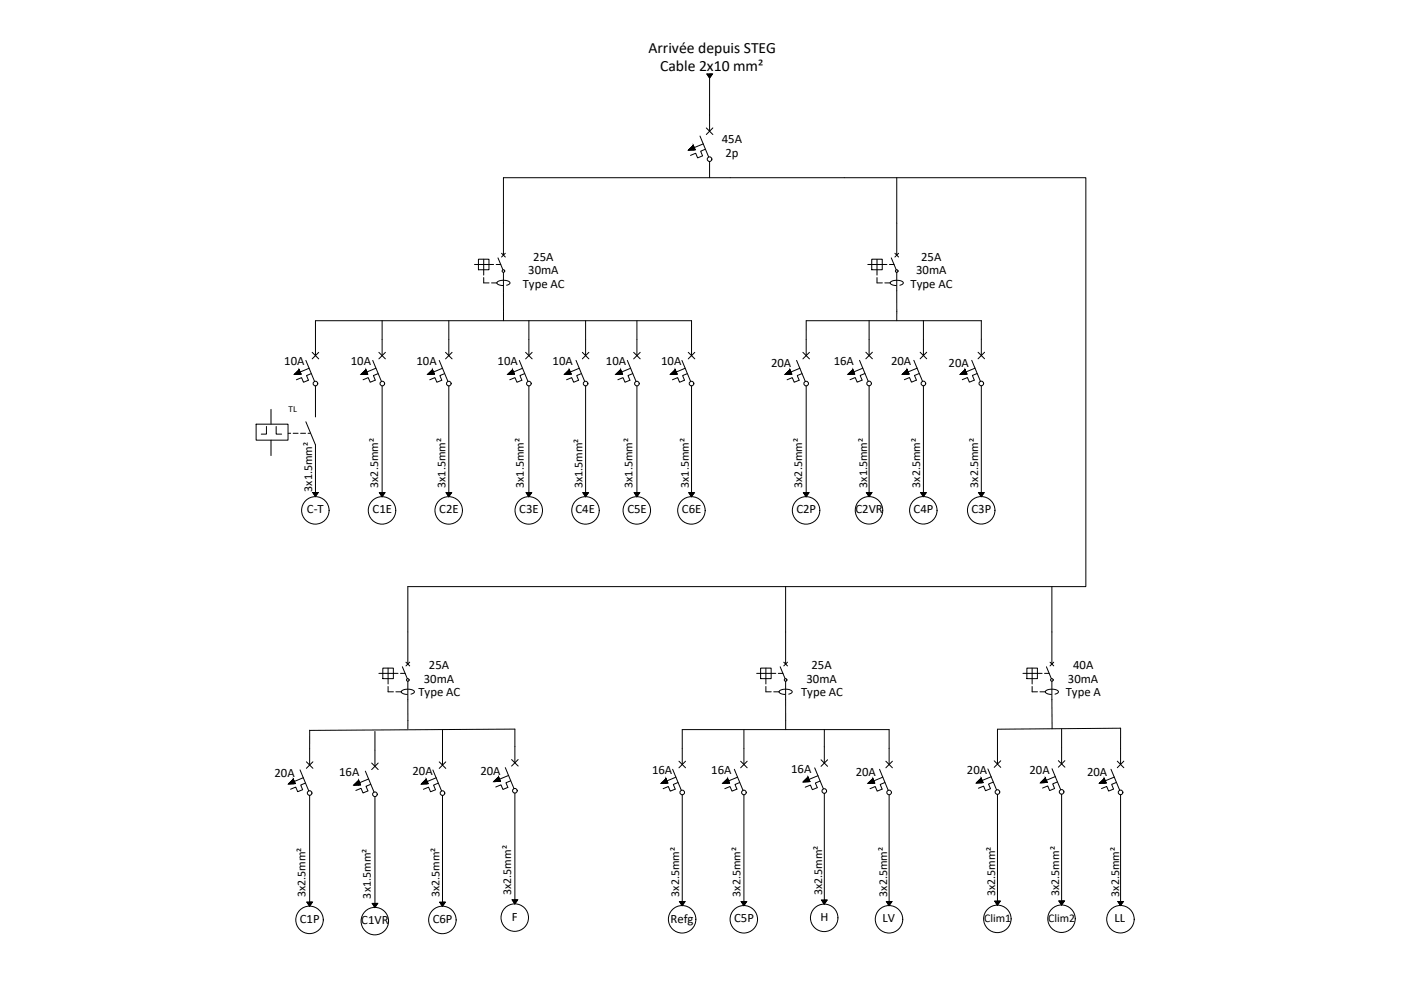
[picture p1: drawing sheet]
<svg xmlns="http://www.w3.org/2000/svg" width="297mm" height="210mm" viewBox="0 0 297 210" stroke-linecap="round" stroke-linejoin="round" font-family="sans-serif">
<!-- layer: SYMBOLES -->
<g fill="none" stroke="#000" stroke-width=".21">
<path d="M146 31.8l1-1 .4 .9zM148.4 28.8l1.9 4.5M149.1 30.5l-1.9 .8M149.5 31.6l-1 .5 .5 .9-1.1 .5-.4-1-1.1 .4M149.8 27.1l1.3 1.4M150.4 24.4v3.4M150.4 34.2v3.5M151.1 27.1l-1.3 1.4M100.6 56.1h4.1M101.4 55h2.3v2.2h-2.3zM102.6 58.9v1.1h1.1M102.6 55v3.3"/>
<path d="M104.2 60h1.1M105.2 56.1h1M105.3 60a2.09 2.09 0 0 1 2.8 0l-.2 .3-.5 .2M105.3 60l.3 .3 1 .2M105.6 54.7l1 2.5M106.3 53.7l.8 .8M106.7 47.3v6.8M106.7 57.7v4M107.1 53.7l-.8 .8M184 56.1h4.1M184.8 55h2.3v2.2h-2.3zM185.9 55v3.3"/>
<path d="M185.9 58.9v1.1h1.2M187.6 60h1.1M188.6 56.1h1M188.7 60a2.09 2.09 0 0 1 2.8 0l-.2 .3-.5 .2M188.7 60l.3 .3 1 .2M189 54.7l1 2.5M189.7 53.7l.8 .8M190.1 47.3v6.8M190.1 57.7v4M190.5 53.7l-.8 .8M62.4 79.4l1-1 .4 .9zM64.9 76.4l1.8 4.5"/>
<path d="M65.6 78.1l-2 .8M66 79.2l-1 .4 .4 1-1.1 .4-.4-.9-1.1 .4M66.2 74.7l1.4 1.4M66.9 72v3.4M67.6 74.7l-1.4 1.4M76.5 79.4l1.1-1 .3 .9zM79 76.4l1.9 4.5M79.7 78.1l-1.9 .8M80.2 79.2l-1 .4 .4 1M80.3 74.7l1.4 1.4M81 72v3.4M81.7 74.7l-1.4 1.4"/>
<path d="M90.7 79.4l1-1 .4 .9zM93.1 76.4l1.9 4.5M93.8 78.1l-1.9 .8M94.3 79.2l-1 .4 .4 1-1.1 .4-.4-.9-1.1 .4M94.5 74.7l1.3 1.4M95.2 72v3.4M95.8 74.7l-1.3 1.4M107.7 79.4l1-1 .4 .9zM110.1 76.4l1.8 4.5M110.8 78.1l-1.9 .8M111.2 79.2l-1 .4 .4 1-1 .4-.4-.9-1.1 .4M111.4 74.7l1.4 1.4"/>
<path d="M112.1 72v3.4M112.8 74.7l-1.4 1.4M119.7 79.4l1-1 .4 .9zM122.1 76.4l1.9 4.5M122.8 78.1l-1.9 .8M123.3 79.2l-1 .4 .4 1-1.1 .4-.4-.9-1.1 .4M123.5 74.7l1.4 1.4M124.2 72v3.4M124.9 74.7l-1.4 1.4M130.6 79.4l1-1 .4 .9zM133 76.4l1.9 4.5M133.7 78.1l-1.9 .8"/>
<path d="M134.1 79.2l-1 .4 .5 1-1.1 .4-.4-.9-1.1 .4M134.3 74.7l1.4 1.4M135 72v3.4M135.7 74.7l-1.4 1.4M142.1 79.4l1.1-1 .3 .9zM144.6 76.4l1.8 4.5M145.3 78.1l-1.9 .8M145.7 79.2l-1 .4 .4 1-1 .4-.4-.9-1.1 .4M145.9 74.7l1.4 1.4M146.6 72v3.4M147.3 74.7l-1.4 1.4M166.5 79.4l1-1 .4 .9z"/>
<path d="M168.9 76.4l1.8 4.5M169.6 78.1l-1.9 .8M170 79.2l-1 .4 .4 1-1 .4-.4-.9-1.1 .4M170.2 74.7l1.4 1.4M170.9 72v3.4M171.6 74.7l-1.4 1.4M179.8 79.4l1-1 .4 .9zM182.2 76.4l1.9 4.5M182.9 78.1l-1.9 .8M183.4 79.2l-1 .4 .4 1-1.1 .4-.4-1-1.1 .5M183.6 74.7l1.4 1.4M184.3 71.9v3.5"/>
<path d="M185 74.7l-1.4 1.4M191.3 79.4l1-1 .4 .9zM193.8 76.4l1.8 4.5M194.5 78.1l-2 .8M194.9 79.2l-1 .4 .4 1-1.1 .4-.4-1-1.1 .5M195.1 74.7l1.4 1.4M195.8 71.9v3.5M196.5 74.7l-1.4 1.4M203.6 79.4l1-1 .4 .9zM206 76.4l1.9 4.5M206.7 78.1l-1.9 .8M207.2 79.2l-1 .4 .4 1-1.1 .4-.4-1-1.1 .5"/>
<path d="M207.4 74.7l1.4 1.4M208.1 71.9v3.5M208.8 74.7l-1.4 1.4M61.1 91.9h.5M62.2 91.9h1M63.7 91.9h1.1M64.9 89.4l2 4.9M65.3 91.9h.5M77 80.5l1.1-.4 .4 .9 1-.4M81 81.8v23.5M95.2 81.8v23.5M112.1 81.8v23.5"/>
<path d="M124.2 81.8v23.5M135 81.8v23.5M146.6 81.8v23.5M170.9 81.8v23.5M184.3 81.8v23.5M195.8 81.8v23.5M208.1 81.8v23.5M86.5 134v6.8M166.6 134v6.8M223 134v6.8M65.7 158.8v3.4M79.5 159v3.5"/>
<path d="M80.3 142.8h4.1M81.2 141.7h2.2v2.2h-2.2zM82.3 145.5v1.2h1.1M82.3 141.7v3.3M83.9 146.7h1.2M84.9 142.8h1M85.1 146.7a2.09 2.09 0 0 1 2.8-.1l-.3 .4-.5 .2M85.1 146.7l.4 .4 .9 .1M85.3 141.4l1.1 2.5M86.1 140.4l.8 .8M86.5 144.4v4M86.9 140.4l-.8 .8"/>
<path d="M93.8 158.8v3.4M109.2 158.3v3.4M144.6 158.7v3.4M157.7 158.7v3.4M160.4 142.8h4.1M161.3 141.7h2.2v2.2h-2.2zM162.4 141.7v3.3M162.4 145.5v1.2h1.1M164 146.7h1.2M165 142.8h1M165.2 146.7a2.09 2.09 0 0 1 2.8-.1l-.3 .4-.5 .2M165.2 146.7l.4 .4 .9 .1"/>
<path d="M165.4 141.4l1.1 2.5M166.2 140.4l.8 .8M166.6 144.4v4M167 140.4l-.8 .8M174.8 158.3v3.5M188.5 158.7v3.4M211.5 158.6v3.4M216.9 142.8h4M217.7 141.7h2.2v2.2h-2.2zM218.8 145.5v1.2h1.2M218.8 141.7v3.3M220.5 146.7h1.1"/>
<path d="M221.5 142.8h1M221.6 146.7a2.09 2.09 0 0 1 2.8-.1l-.2 .4-.5 .2M221.6 146.7l.5 .4 .8 .1M221.9 141.4l1 2.5M222.6 140.4l.8 .8M223 144.4v4M223.4 140.4l-.8 .8M225.1 158.5v3.5M237.6 158.6v3.5M61.2 166.2l1-1 .4 .9zM63.6 163.2l1.9 4.5M64.3 164.9l-1.9 .8"/>
<path d="M64.8 166l-1 .4 .4 1-1.1 .5-.4-1-1.1 .4M65 161.5l1.3 1.4M65.7 168.6v23.5M66.3 161.5l-1.3 1.4M75 166.5l1-1 .4 .9zM77.5 163.5l1.8 4.5M78.2 165.2l-2 .8M78.6 166.3l-1 .4 .4 1-1 .4-.4-1-1.1 .5M78.8 161.8l1.4 1.4M79.5 168.9v23.5M80.2 161.8l-1.4 1.4M89.3 166.2l1-1 .4 .9z"/>
<path d="M91.8 163.2l1.8 4.5M92.5 164.9l-1.9 .8M92.9 166l-1 .5 .4 .9-1 .5-.4-1-1.1 .5M93.1 161.5l1.4 1.4M93.8 168.7v23.4M94.5 161.5l-1.4 1.4M104.7 165.7l1-1 .4 1zM107.1 162.8l1.9 4.4M107.8 164.4l-1.9 .8M108.3 165.6l-1 .4 .4 .9-1.1 .5-.4-1-1.1 .5M108.5 161l1.4 1.4M109.2 168.2v23.4"/>
<path d="M109.9 161l-1.4 1.4M140.2 166.1l1-1 .4 .9zM141.2 165.1l.4 .9-1.4 .1M142.6 163.1l1.9 4.5M143.3 164.8l-1.9 .8M143.7 165.9l-.9 .4 .4 1-1.1 .4-.4-.9-1.1 .4M144 161.4l1.3 1.4M144.6 168.5v23.5M145.3 161.4l-1.3 1.4M153.2 166.1l1.1-1 .4 .9zM155.7 163.1l1.8 4.5M156.4 164.8l-1.9 .8"/>
<path d="M156.8 165.9l-1 .4 .4 1-1 .4-.4-.9-1.1 .4M157 161.4l1.4 1.4M157.7 168.5v23.5M158.4 161.4l-1.4 1.4M170.3 165.8l1-1 .4 .9zM172.7 162.8l1.9 4.5M173.4 164.5l-1.9 .8M173.9 165.6l-1 .4 .4 1-1.1 .4-.4-.9-1.1 .4M174.1 161.1l1.4 1.4M174.8 168.2v23.5M175.5 161.1l-1.4 1.4M184 166.1l1-1 .4 .9z"/>
<path d="M186.5 163.1l1.8 4.5M187.2 164.8l-1.9 .8M187.6 165.9l-1 .4 .4 1-1 .4-.4-.9-1.1 .4M187.8 161.4l1.4 1.4M188.5 168.5v23.5M189.2 161.4l-1.4 1.4M207 166l1-1 .4 .9zM209.5 163l1.8 4.5M210.2 164.7l-2 .8M210.6 165.8l-1 .4 .4 1-1.1 .5-.4-1-1.1 .4M210.8 161.3l1.4 1.4M211.5 168.4v23.5"/>
<path d="M212.2 161.3l-1.4 1.4M220.6 166l1-1 .4 .9zM223.1 163l1.8 4.4M223.8 164.6l-2 .9M224.2 165.8l-1 .4 .4 1-1.1 .4-.4-1-1.1 .5M224.4 161.3l1.4 1.4M225.1 168.4v23.5M225.8 161.3l-1.4 1.4M233.1 166.1l1-1 .4 .9zM235.5 163.1l1.9 4.5M236.3 164.8l-2 .8M236.7 165.9l-1 .4 .4 1-1.1 .4-.4-1-1.1 .5"/>
<path d="M236.9 161.4l1.4 1.4M237.6 168.5v23.5M238.3 161.4l-1.4 1.4"/>
<circle cx="150.4" cy="33.7" r=".49"/>
<circle cx="106.7" cy="57.5" r=".28"/>
<circle cx="190.1" cy="57.5" r=".28"/>
<circle cx="66.9" cy="81.3" r=".49"/>
<circle cx="81.1" cy="81.3" r=".49"/>
<circle cx="95.2" cy="81.3" r=".49"/>
<circle cx="112.1" cy="81.3" r=".49"/>
<circle cx="124.2" cy="81.3" r=".49"/>
<circle cx="135" cy="81.3" r=".49"/>
<circle cx="146.6" cy="81.3" r=".49"/>
<circle cx="170.9" cy="81.3" r=".49"/>
<circle cx="184.3" cy="81.3" r=".49"/>
<circle cx="195.8" cy="81.3" r=".49"/>
<circle cx="208.1" cy="81.3" r=".49"/>
<circle cx="86.5" cy="144.2" r=".28"/>
<circle cx="166.6" cy="144.2" r=".28"/>
<circle cx="223" cy="144.2" r=".28"/>
<circle cx="65.6" cy="168.1" r=".49"/>
<circle cx="79.5" cy="168.4" r=".49"/>
<circle cx="93.8" cy="168.2" r=".49"/>
<circle cx="109.2" cy="167.7" r=".49"/>
<circle cx="144.6" cy="168" r=".49"/>
<circle cx="157.7" cy="168" r=".49"/>
<circle cx="174.8" cy="167.7" r=".49"/>
<circle cx="188.5" cy="168" r=".49"/>
<circle cx="211.5" cy="167.9" r=".49"/>
<circle cx="225.1" cy="167.9" r=".49"/>
<circle cx="237.6" cy="168" r=".49"/>
</g>
<g fill="#000" stroke="#000" stroke-width=".21">
<path d="M147 30.8l.4 .9-.4 .1zM146 31.8h1v-1z"/>
<path d="M63.4 78.4l.4 .9h-.4zM62.4 79.4l1-.1v-.9z"/>
<path d="M77.6 78.4l.3 .9h-.3zM76.5 79.4l1.1-.1v-.9z"/>
<path d="M91.7 78.4l.4 .9h-.4zM90.7 79.4l1-.1v-.9z"/>
<path d="M108.7 78.4l.4 .9h-.4zM107.7 79.4l1-.1v-.9z"/>
<path d="M120.7 78.4l.4 .9h-.4zM119.7 79.4l1-.1v-.9z"/>
<path d="M131.6 78.4l.4 .9h-.4zM130.6 79.4l1-.1v-.9z"/>
<path d="M143.2 78.4l.3 .9h-.3zM142.1 79.4l1.1-.1v-.9z"/>
<path d="M167.5 78.4l.4 .9h-.4zM166.5 79.4l1-.1v-.9z"/>
<path d="M180.8 78.4l.4 .9h-.4zM179.8 79.4l1-.1v-.9z"/>
<path d="M192.3 78.4l.4 .9h-.4zM191.3 79.4l1-.1v-.9z"/>
<path d="M204.6 78.4l.4 .9h-.4zM203.6 79.4l1-.1v-.9z"/>
<path d="M62.2 165.2l.4 .9-.4 .1zM61.2 166.2h1v-1z"/>
<path d="M76 165.5l.4 .9h-.4zM75 166.5l1-.1v-.9z"/>
<path d="M90.3 165.2l.4 .9-.4 .1zM89.3 166.2h1v-1z"/>
<path d="M105.7 164.7l.4 1h-.4zM104.7 165.7h1v-1z"/>
<path d="M141.2 165.1l.4 .9h-.4zM140.2 166.1l1-.1v-.9z"/>
<path d="M154.3 165.1l.4 .9h-.4zM153.2 166.1l1.1-.1v-.9z"/>
<path d="M171.3 164.8l.4 .9h-.4zM170.3 165.8l1-.1v-.9z"/>
<path d="M185 165.1l.4 .9h-.4zM184 166.1l1-.1v-.9z"/>
<path d="M208 165l.4 .9h-.4zM207 166l1-.1v-.9z"/>
<path d="M221.6 165l.4 .9h-.4zM220.6 166l1-.1v-.9z"/>
<path d="M234.1 165.1l.4 .9h-.4zM233.1 166.1l1-.1v-.9z"/>
</g>
<!-- layer: 07 -->
<g fill="none" stroke="#000" stroke-width=".21">
<path d="M149.9 15.7h1.1l-.6 .8zM150.4 16.5v7.9M150.4 15.7h.6M190.1 37.7v9.6M106.7 47.3v-9.6h123.5v86.7h-143.7v9.6M66.9 72v-4h79.7v4M81 68v4M95.2 68v4M106.7 61.7l.1 6.3M112.1 68v4M124.2 68v4M135 68v4"/>
<path d="M184.3 68v3.9M190.1 61.7v6.3M195.8 68v3.9M208.1 68h-37.2v4M208.1 68v3.9M54.3 89.9h6.8v3.4h-6.8zM56.5 90.4v1.6h-1.1M57.5 86.8v3.1M57.5 93.3v3.3M58.6 90.4v1.6h1.1M66.9 81.8v6.6M66.9 94.3v10.1h.6"/>
<path d="M66.3 104.4h1.2l-.6 .9zM80.5 104.5h1.1l-.6 .8zM81 104.5h.6M94.6 104.5h1.1l-.6 .8zM95.1 104.5h.6M111.6 104.5h1.1l-.6 .8zM112.1 104.5h.6M123.6 104.5h1.1l-.6 .8zM124.1 104.5h.6M134.5 104.5h1.1l-.6 .8zM135 104.5h.6M146.1 104.5h1.1l-.6 .8z"/>
<path d="M146.6 104.5h.6M170.4 104.5h1.1l-.6 .8zM170.9 104.5h.6M183.7 104.5h1.1l-.5 .8zM184.3 104.5h.5M195.2 104.5h1.2l-.6 .8zM195.8 104.5h.6M207.5 104.5h1.1l-.6 .8zM208 104.5h.6M166.6 124.4v9.6M223 124.4v9.6M65.7 154.9l43.5-.3v3.7"/>
<path d="M65.7 154.8v4M79.5 155.1v3.9M86.5 148.4v6.1M93.8 154.8v4M144.6 158.7v-4h43.9v4M157.7 154.7v4M166.6 148.4v6.3M174.8 154.7v3.6M211.5 158.6v-4l26.1-.2v4.2M223 148.4l.1 6.1M225.1 154.6v3.9M65.1 191.3h1.1l-.6 .8z"/>
<path d="M65.6 191.3h.6M78.9 191.5h1.2l-.6 .9zM79.5 191.5h.6M93.3 191.3h1.1l-.6 .8zM93.8 191.3h.6M108.6 190.8h1.1l-.6 .8zM109.1 190.8h.6M144.1 191.2h1.1l-.6 .8zM144.6 191.2h.6M157.2 191.2h1.1l-.6 .8zM157.7 191.2h.6M174.2 190.9h1.1l-.6 .8z"/>
<path d="M174.7 190.9h.6M188 191.2h1.1l-.6 .8zM188.5 191.2h.6M210.9 191.1h1.2l-.6 .8zM211.5 191.1h.6M224.5 191h1.2l-.6 .9zM225.1 191h.6M237 191.2h1.2l-.6 .8zM237.6 191.2h.6"/>
<circle cx="66.9" cy="108.2" r="2.91"/>
<circle cx="81" cy="108.2" r="2.91"/>
<circle cx="95.1" cy="108.2" r="2.91"/>
<circle cx="112.1" cy="108.2" r="2.91"/>
<circle cx="124.1" cy="108.2" r="2.91"/>
<circle cx="135" cy="108.2" r="2.91"/>
<circle cx="146.6" cy="108.2" r="2.91"/>
<circle cx="170.9" cy="108.2" r="2.91"/>
<circle cx="184.2" cy="108.2" r="2.91"/>
<circle cx="195.8" cy="108.2" r="2.91"/>
<circle cx="208" cy="108.2" r="2.91"/>
<circle cx="65.6" cy="195" r="2.91"/>
<circle cx="79.5" cy="195.3" r="2.91"/>
<circle cx="93.8" cy="195" r="2.91"/>
<circle cx="109.1" cy="194.6" r="2.91"/>
<circle cx="144.6" cy="194.9" r="2.91"/>
<circle cx="157.7" cy="194.9" r="2.91"/>
<circle cx="174.7" cy="194.6" r="2.91"/>
<circle cx="188.5" cy="194.9" r="2.91"/>
<circle cx="211.5" cy="194.8" r="2.91"/>
<circle cx="225.1" cy="194.8" r="2.91"/>
<circle cx="237.6" cy="194.9" r="2.91"/>
</g>
<g fill="#000" stroke="#000" stroke-width=".21">
<path d="M149.9 15.7h1.1l-.6 .8zM66.3 104.4h1.2l-.6 .9zM80.5 104.5h1.1l-.6 .8zM94.6 104.5h1.1l-.6 .8zM111.6 104.5h1.1l-.6 .8zM123.6 104.5h1.1l-.6 .8zM134.5 104.5h1.1l-.6 .8zM146.1 104.5h1.1l-.6 .8zM170.4 104.5h1.1l-.6 .8zM183.7 104.5h1.1l-.5 .8zM195.2 104.5h1.2l-.6 .8zM207.5 104.5h1.1l-.6 .8z"/>
<path d="M65.1 191.3h1.1l-.6 .8zM78.9 191.5h1.2l-.6 .9zM93.3 191.3h1.1l-.6 .8zM108.6 190.8h1.1l-.6 .8zM144.1 191.2h1.1l-.6 .8zM157.2 191.2h1.1l-.6 .8zM174.2 190.9h1.1l-.6 .8zM188 191.2h1.1l-.6 .8zM210.9 191.1h1.2l-.6 .8zM224.5 191h1.2l-.6 .9zM237 191.2h1.2l-.6 .8z"/>
</g>
<g font-size="3.3">
<text x="137.5" y="11.3">Arrivée depuis STEG</text>
<text x="139.9" y="15">Cable 2x10 mm²</text>
</g>
<g font-size="2.7">
<text x="153" y="30.4">45A</text>
<text x="153.8" y="33.2">2p</text>
<text x="112" y="58.1">30mA</text>
<text x="113.1" y="55.2">25A</text>
<text x="194.2" y="58.1">30mA</text>
<text x="195.3" y="55.2">25A</text>
<text x="110.8" y="61">Type AC</text>
<text x="193.1" y="61">Type AC</text>
<text x="60.3" y="77.4">10A</text>
<text x="74.4" y="77.4">10A</text>
<text x="88.3" y="77.4">10A</text>
<text x="105.5" y="77.4">10A</text>
<text x="117.2" y="77.4">10A</text>
<text x="128.5" y="77.4">10A</text>
<text x="140.2" y="77.4">10A</text>
<text x="163.5" y="77.9">20A</text>
<text x="176.8" y="77.4">16A</text>
<text x="188.9" y="77.4">20A</text>
<text x="201.1" y="77.9">20A</text>
<text x="65.1" y="108.9">C-T</text>
<text x="79" y="108.9">C1E</text>
<text x="93.1" y="108.9">C2E</text>
<text x="110.1" y="108.9">C3E</text>
<text x="122" y="108.9">C4E</text>
<text x="133" y="108.9">C5E</text>
<text x="144.6" y="108.9">C6E</text>
<text x="168.9" y="108.9">C2P</text>
<text x="181.4" y="108.8">C2VR</text>
<text x="193.7" y="108.8">C4P</text>
<text x="206" y="108.8">C3P</text>
<text x="90.9" y="141.9">25A</text>
<text x="172.1" y="141.9">25A</text>
<text x="227.5" y="141.9">40A</text>
<text x="88.7" y="147.7">Type AC</text>
<text x="89.9" y="144.8">30mA</text>
<text x="169.8" y="147.7">Type AC</text>
<text x="171" y="144.8">30mA</text>
<text x="226" y="147.7">Type A</text>
<text x="226.4" y="144.8">30mA</text>
<text x="58.2" y="164.7">20A</text>
<text x="71.9" y="164.5">16A</text>
<text x="87.5" y="164.3">20A</text>
<text x="101.9" y="164.2">20A</text>
<text x="138.2" y="164.1">16A</text>
<text x="150.8" y="164.1">16A</text>
<text x="167.7" y="163.8">16A</text>
<text x="181.4" y="164.6">20A</text>
<text x="205" y="164">20A</text>
<text x="218.3" y="164">20A</text>
<text x="230.5" y="164.6">20A</text>
<text x="63.6" y="195.7">C1P</text>
<text x="76.6" y="195.9">C1VR</text>
<text x="91.7" y="195.7">C6P</text>
<text x="108.5" y="195.2">F</text>
<text x="142.2" y="195.7">Refg</text>
<text x="155.7" y="195.6">C5P</text>
<text x="174" y="195.2">H</text>
<text x="187.1" y="195.5">LV</text>
<text x="236.3" y="195.5">LL</text>
</g>
<g font-size="2.5">
<text x="66.2" y="104.2" transform="rotate(-90 66.2 104.2)">3x1.5mm²</text>
<text x="80.2" y="103.4" transform="rotate(-90 80.2 103.4)">3x2.5mm²</text>
<text x="94.4" y="103.4" transform="rotate(-90 94.4 103.4)">3x1.5mm²</text>
<text x="111.1" y="103.4" transform="rotate(-90 111.1 103.4)">3x1.5mm²</text>
<text x="123.5" y="103.5" transform="rotate(-90 123.5 103.5)">3x1.5mm²</text>
<text x="134.1" y="103.4" transform="rotate(-90 134.1 103.4)">3x1.5mm²</text>
<text x="146" y="103.4" transform="rotate(-90 146 103.4)">3x1.5mm²</text>
<text x="170.1" y="103.4" transform="rotate(-90 170.1 103.4)">3x2.5mm²</text>
<text x="183.9" y="103.4" transform="rotate(-90 183.9 103.4)">3x1.5mm²</text>
<text x="195.1" y="103.4" transform="rotate(-90 195.1 103.4)">3x2.5mm²</text>
<text x="207.4" y="103.4" transform="rotate(-90 207.4 103.4)">3x2.5mm²</text>
<text x="64.8" y="190.2" transform="rotate(-90 64.8 190.2)">3x2.5mm²</text>
<text x="78.6" y="190.5" transform="rotate(-90 78.6 190.5)">3x1.5mm²</text>
<text x="93.2" y="190.3" transform="rotate(-90 93.2 190.3)">3x2.5mm²</text>
<text x="108.4" y="189.8" transform="rotate(-90 108.4 189.8)">3x2.5mm²</text>
<text x="144" y="190.1" transform="rotate(-90 144 190.1)">3x2.5mm²</text>
<text x="157" y="190.1" transform="rotate(-90 157 190.1)">3x2.5mm²</text>
<text x="174.3" y="189.8" transform="rotate(-90 174.3 189.8)">3x2.5mm²</text>
<text x="188.1" y="190.1" transform="rotate(-90 188.1 190.1)">3x2.5mm²</text>
<text x="211" y="190" transform="rotate(-90 211 190)">3x2.5mm²</text>
<text x="224.6" y="190" transform="rotate(-90 224.6 190)">3x2.5mm²</text>
<text x="237.3" y="190.1" transform="rotate(-90 237.3 190.1)">3x2.5mm²</text>
<text x="208.7" y="195.4">Clim1</text>
<text x="222.3" y="195.4">Clim2</text>
</g>
<text font-size="1.9" x="61.2" y="87.4">TL</text>
</svg>
